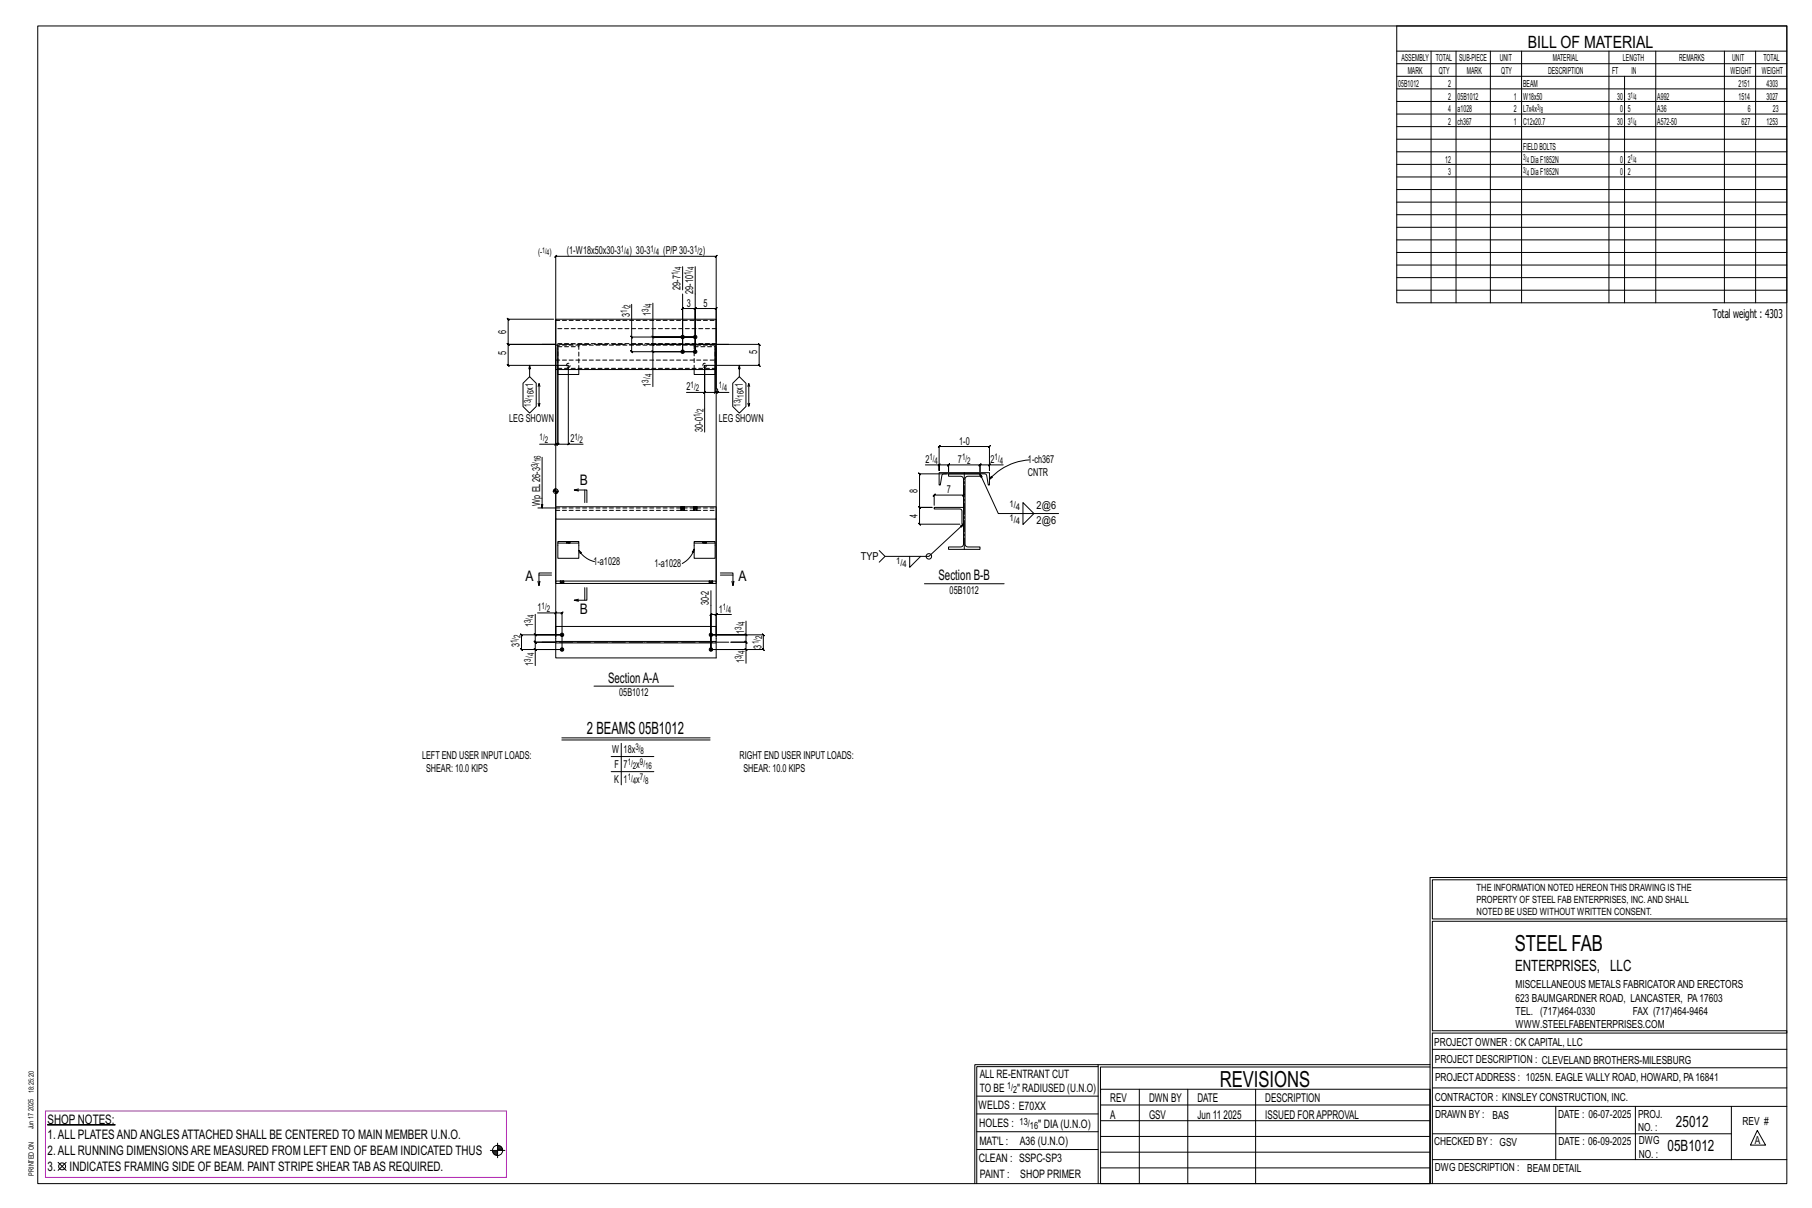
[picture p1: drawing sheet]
<svg xmlns="http://www.w3.org/2000/svg" width="914mm" height="610mm" viewBox="0 0 914 610" stroke-linecap="round" stroke-linejoin="round" font-family="sans-serif">
<g fill="#000" stroke="#000" stroke-width=".5">
<path d="M24 568h34z"/>
<circle cx="344" cy="170" r=".9"/>
<circle cx="344" cy="177" r=".9"/>
<circle cx="351" cy="170" r=".9"/>
<circle cx="351" cy="177" r=".9"/>
<circle cx="284" cy="320" r=".9"/>
<circle cx="284" cy="328" r=".9"/>
<circle cx="359" cy="328" r=".9"/>
<circle cx="359" cy="320" r=".9"/>
</g>
<g fill="none" stroke="#000" stroke-width=".5">
<path d="M19 13h883v584h-883zM705 13h197v140h-197zM705 26h197M705 32h197M705 39h197M722 26v127M735 26v127M752 26v127M768 26v127M812 26v127M820 39v114M836 26v127"/>
<path d="M870 26v127M886 26v127M705 45h197M705 51h197M705 58h197M705 64h197M705 70h197M705 77h197M705 83h197M705 89h197M705 96h197M705 102h197"/>
<path d="M705 108h197M705 115h197M344 135v11M351 135v42v-21h-1l1-1v1h10l1-1-1 1v16M705 121h197M705 127h197M705 134h197M329 153v17h22h-32v-16M344 148v29v-21l1-1-1 1h7h-1l1-1v1v21M705 140h197M705 146h197M279 161h-23l1 1-1-1v13v-1l1 1h-1h24h-24v-1l1 1h-1v10l1 1-1-1h31v40h7"/>
<path d="M280 161h81v25h-81zM280 175v49h-8M282 174v50l-1 1 1-1h-2M282 176v48l-1 1 1-1h5M318 170l1 1zM319 170v7h-1l1 1v-1h32M329 177l1 1zM329 170l1 1zM329 170v4v-1l1 1h-1h32M351 177h-22v18M361 176v22l-1 1 1-1h-5M361 174v24l-1 1 1-1h1"/>
<path d="M361 174h-32v-1l1 1h-1v3M361 175v21l1 1v1h6M361 174h22v-1l1 1h-1v10l1 1-1-1h-27M264 193l3-3 4 3v12l-4 3-3-3zM267 184v6M272 195v-1l1 1M272 194v11l1-1M282 186v3h10v-3M346 198h10v-14v34M350 186v3h11v-3M356 198l-1 1 1-1zM362 198h1l-1 1z"/>
<path d="M370 193l3-3 3 3v12l-3 3-3-3zM373 184v6M377 195l1-1v1M378 194v11v-1M272 204v1M377 204l1 1M274 231v25M280 224v1l1-1zM287 224l-1 1zM467 235h7v2v-12l-1 1 1-1h25v1l1-1h-1v12v-2h7M474 239h25v6l-1-5-1-1h-21l-1 1v5h-1zM474 235h5h-1l1-1v1v3v-3h-1l1-1v1h16h-1l1-1v1v3v-3h-1l1-1v1h4"/>
<path d="M474 234l-1 1zM478 239h-14l1 1-1-1v17l1 1-1-1h6h-6l1 1-1-1v9v-1l1 1h-1h20M479 239h16v1h-7l-1 1v1v33l1 1h7v1h-16v-1h6h1v-1v-34l-1-1h-6zM495 239l9 20h30M499 235l1-1-1 1zM519 232a29 29 0 0 0-20 10M271 256h9M279 248h3M279 247v1M280 247v1M280 256h81v6h-81zM280 246v9"/>
<path d="M281 248v1M282 248h.1M292 248l-2-1h6v7M292 247h-2M295 247v7M344 256h.1M344 258h.1M345 256h.1M345 258h.1M350 256h.1M350 258h.1M352 256h.1"/>
<path d="M352 258h.1M471 255v-5l1-1-1 1h15l1-1-1 1v5M486 256h-15v1h14v1v7h1l-17 16h-22l-3-3M500 240l1 1-2 1zM516 254l6 5-6 6zM280 262v31M282 273h10v1h-10zM282 274v8h10v-8M292 278l1 1zM292 278a13 13 0 0 0 8 5M350 273h11v1h-11zM350 274v8h11v-8"/>
<path d="M350 277v2h-1zM350 277a12 12 0 0 1-6 7M361 262v31M271 293l1 2M272 290h6M278 289h-6v6l1-2M280 293h81v1h-81zM283 293h.1M283 294h.1M284 293h.1M284 294h.1M295 297v6"/>
<path d="M296 297v6h-6h2M358 293h.1M358 294h.1M359 298v30v-18l-1 1 1-1h2M360 293h.1M360 294h.1M364 289h6v6v-2M364 290h6M369 293l1 2M447 281l-3 3M459 281v5l6-5M467 295h40"/>
<path d="M263 320l1 1zM270 320l1 1zM270 310v10h14h-21v8v-1l1 1h-1h21h-14v8M271 309h9v12v-192v1l1-1h-1h81v1l1-1h-1v192v-11h8M280 310l1-1zM280 309h4l-1 1 1-1v19M292 302l-2 1M361 311l1-1zM376 320l1 1zM376 313v7h-17h26l1 1-1-1v8v-1l1 1h-1h-26h17v7M270 327l1 1zM270 320v4l1 1-1-1h10h-10l1 1-1-1v4"/>
<path d="M280 324h81h-81zM280 324v8h81v-8M280 324v-8h81v8M376 327l1 1zM376 320v4l1 1-1-1h-7h7l1 1-1-1v4M300 346h40M284 372h74M284 373h74M314 375v21M308 382h22M308 389h22M722 443v154"/>
<path d="M722 443h180M902 444h-179v20h179M902 465h-179v55h179v1h-179v76M554 538h-61v59M554 537h168M722 538h-167v13M723 539h179M723 530h179M493 553h61M555 550h167v47h-167zM555 558h167M575 550v47"/>
<path d="M599 550v47M634 550v47M723 549h179M723 558h179M785 558v27M825 558v27M874 558v27M251 577v7M251 579h2M251 580h3M251 578h2M493 571h61"/>
<path d="M493 562h61M555 573h167M555 566h167M723 572h151M887 570l4 8h-8zM29 587l4 4M33 587l-4 4M247 581h8M249 581h2M249 582h2M250 583h1M492 597v-60h62v60"/>
<path d="M493 580h61M555 589h167M555 581h167M723 585h179"/>
<circle cx="280" cy="248" r="1.2"/>
<circle cx="469" cy="281" r="1.4"/>
<circle cx="31" cy="589" r="1.8"/>
<circle cx="251" cy="581" r="2.6"/>
</g>
<path d="M23 561h233v33h-233z" fill="none" stroke="#f0f" stroke-width=".5"/>
<g fill="none" stroke="#000" stroke-width=".5" stroke-dasharray="2 1.4">
<path d="M280 162h81M280 174h81M282 174v12M282 175h10M350 174v12M350 175h11M361 166h-81M361 173h-81M280 182h81M292 186v-12M361 186v-12M361 186h-81"/>
<path d="M280 256h81M280 258h81M344 256h.1M344 256v2M344 256h1M344 256l1 2zM344 258h.1M345 256h.1M345 256v2M345 258h.1M345 258v-2M350 256h.1"/>
<path d="M350 256v2M350 256h1zM351 256h.1M351 256v2zM351 256l-1 2M351 258h-1M351 256h1M351 256v2M352 256h.1M352 258h.1M352 258v-2M286 273v1z"/>
<path d="M286 273h.1M286 273v1M286 274l1-1-1 1M287 273v1M288 273v1M355 273v1zM355 273h.1M355 273v1M355 274l1-1-1 1M356 273v1M283 293h.1M283 293v1"/>
<path d="M283 294h.1M283 294v-1M283 293l1 1zM284 294v-1M284 293h.1M284 294h.1M358 293h.1M358 293v1M358 294h.1M358 294v-1M358 293l1 1zM359 294v-1"/>
<path d="M359 293h.1M359 294l1-1M360 294v-1M360 294h.1"/>
<circle cx="287" cy="184" r="1"/>
<circle cx="356" cy="184" r="1"/>
</g>
<path d="M274 174h94M274 324h94" fill="none" stroke="#000" stroke-width=".5" stroke-dasharray="6.8 1 0 1"/>
<path d="M487 277v-38" fill="none" stroke="#000" stroke-width=".5" stroke-dasharray="5.8 1 1 1"/>
<g font-size="11.2">
<text x="764" y="480">STEEL FAB</text>
<text x="616" y="548">REVISIONS</text>
</g>
<g font-size="8.6">
<text x="771" y="24">BILL OF MATERIAL</text>
<text x="296" y="370">2 BEAMS 05B1012</text>
</g>
<g font-size="7.9">
<text x="765" y="490">ENTERPRISES, LLC</text>
<text x="846" y="569">25012</text>
<text x="842" y="581">05B1012</text>
</g>
<g font-size="7.3">
<text x="293" y="245">B</text>
<text x="265" y="293">A</text>
<text x="373" y="293">A</text>
<text x="474" y="293">Section B-B</text>
<text x="293" y="310">B</text>
<text x="307" y="345">SectionA-A</text>
</g>
<g font-size="6.6">
<text x="24" y="567">SHOP NOTES:</text>
<text x="24" y="575">1.ALL PLATESANDANGLESATTACHED SHALL BE CENTERED TO MAIN MEMBER U.N.O.</text>
<text x="24" y="583">2.ALL RUNNING DIMENSIONSARE MEASURED FROM LEFT END OF BEAM INDICATED THUS</text>
<text x="24" y="591">3.</text>
<text x="35" y="591">INDICATES FRAMING SIDE OF BEAM. PAINT STRIPE SHEAR TABAS REQUIRED.</text>
</g>
<g font-size="6.1">
<text x="864" y="161">Total weight : 4303</text>
<text x="560" y="556">REV</text>
<text x="580" y="556">DWN BY</text>
<text x="604" y="556">DATE</text>
<text x="639" y="556">DESCRIPTION</text>
<text x="560" y="564">A</text>
<text x="580" y="564">GSV</text>
<text x="604" y="564">Jun 11</text>
<text x="617" y="564">2025</text>
<text x="639" y="564">ISSUED FORAPPROVAL</text>
</g>
<g font-size="5.9">
<text x="494" y="560">WELDS : E70XX</text>
<text x="494" y="569">HOLES :</text>
<text x="524" y="569">&quot; DIA(U.N.O)</text>
<text x="494" y="578">MAT'L :</text>
<text x="515" y="578">A36 (U.N.O)</text>
<text x="494" y="586">CLEAN : SSPC-SP3</text>
<text x="495" y="595">PAINT :</text>
<text x="515" y="595">SHOP PRIMER</text>
</g>
<g font-size="5.8">
<text x="494" y="544">ALL RE-ENTRANT CUT</text>
<text x="494" y="551">TO BE</text>
<text x="513" y="551">&quot; RADIUSED (U.N.O)</text>
</g>
<g font-size="5.6">
<text x="765" y="499">MISCELLANEOUS METALS FABRICATORAND ERECTORS</text>
<text x="765" y="505">623 BAUMGARDNER ROAD, LANCASTER, PA17603</text>
<text x="765" y="512">TEL. (717)464-0330</text>
<text x="824" y="512">FAX (717)464-9464</text>
<text x="765" y="519">WWW.STEELFABENTERPRISES.COM</text>
<text x="724" y="528">PROJECT OWNER : CK CAPITAL, LLC</text>
<text x="724" y="537">PROJECT DESCRIPTION : CLEVELAND BROTHERS-MILESBURG</text>
<text x="724" y="545">PROJECTADDRESS : 1025N. EAGLE VALLY ROAD, HOWARD, PA16841</text>
<text x="724" y="556">CONTRACTOR : KINSLEY CONSTRUCTION, INC.</text>
<text x="724" y="564">DRAWN BY :</text>
<text x="753" y="564">BAS</text>
<text x="786" y="564">DATE : 06-07-2025</text>
<text x="827" y="564">PROJ.</text>
<text x="879" y="568">REV #</text>
<text x="827" y="571">NO. :</text>
<text x="724" y="578">CHECKED BY : GSV</text>
<text x="787" y="578">DATE : 06-09-2025</text>
<text x="827" y="578">DWG</text>
<text x="886" y="578">A</text>
<text x="827" y="584">NO. :</text>
<text x="724" y="591">DWG DESCRIPTION : BEAM DETAIL</text>
</g>
<g font-size="5.5">
<text x="286" y="128">(1-W18x50x30-3</text>
<text x="318" y="128">) 30-3</text>
<text x="335" y="128">(P/P30-3</text>
<text x="355" y="128">)</text>
<text x="343" y="146" transform="rotate(-90 343 146)">29-7</text>
<text x="350" y="148" transform="rotate(-90 350 148)">29-10</text>
<text x="347" y="155">3</text>
<text x="355" y="155">5</text>
<text x="318" y="160" transform="rotate(-90 318 160)">3</text>
<text x="328" y="159" transform="rotate(-90 328 159)">1</text>
<text x="255" y="168" transform="rotate(-90 255 168)">6</text>
<text x="255" y="179" transform="rotate(-90 255 179)">5</text>
<text x="382" y="179" transform="rotate(-90 382 179)">5</text>
<text x="269" y="197" transform="rotate(-90 269 197)">x1</text>
<text x="328" y="195" transform="rotate(-90 328 195)">1</text>
<text x="346" y="197">2</text>
<text x="375" y="197" transform="rotate(-90 375 197)">x1</text>
<text x="257" y="213">LEG SHOWN</text>
<text x="363" y="213">LEG SHOWN</text>
<text x="355" y="218" transform="rotate(-90 355 218)">30-0</text>
<text x="288" y="223">2</text>
<text x="484" y="224">1-0</text>
<text x="467" y="234">2</text>
<text x="483" y="234">7</text>
<text x="500" y="234">2</text>
<text x="519" y="234">1-ch367</text>
<text x="519" y="240">CNTR</text>
<text x="463" y="249" transform="rotate(-90 463 249)">8</text>
<text x="478" y="249">7</text>
<text x="273" y="255" transform="rotate(-90 273 255)">Wp EL26-3</text>
<text x="523" y="257">2@6</text>
<text x="463" y="261" transform="rotate(-90 463 261)">4</text>
<text x="523" y="264">2@6</text>
<text x="299" y="285">1-a1028</text>
<text x="330" y="286">1-a1028</text>
<text x="434" y="283">TYP</text>
<text x="479" y="300">05B1012</text>
<text x="358" y="305" transform="rotate(-90 358 305)">30-2</text>
<text x="271" y="308">1</text>
<text x="363" y="309">1</text>
<text x="269" y="316" transform="rotate(-90 269 316)">1</text>
<text x="375" y="320" transform="rotate(-90 375 320)">1</text>
<text x="262" y="327" transform="rotate(-90 262 327)">3</text>
<text x="384" y="327" transform="rotate(-90 384 327)">3</text>
<text x="269" y="336" transform="rotate(-90 269 336)">1</text>
<text x="375" y="335" transform="rotate(-90 375 335)">1</text>
<text x="312" y="351">05B1012</text>
<text x="213" y="383">LEFT END USER INPUT LOADS:</text>
<text x="309" y="380">W</text>
<text x="315" y="380">18x</text>
<text x="373" y="383">RIGHT END USER INPUT LOADS:</text>
<text x="215" y="390">SHEAR: 10.0 KIPS</text>
<text x="310" y="387">F</text>
<text x="315" y="387">7</text>
<text x="321" y="387">x</text>
<text x="375" y="390">SHEAR: 10.0 KIPS</text>
<text x="310" y="395">K</text>
<text x="315" y="395">1</text>
<text x="321" y="395">x</text>
</g>
<g font-size="5">
<text x="745" y="450">THE INFORMATION NOTED HEREON THIS DRAWING IS THE</text>
<text x="745" y="456">PROPERTY OF STEEL FAB ENTERPRISES, INC.AND SHALL</text>
<text x="745" y="462">NOTED BE USED WITHOUT WRITTEN CONSENT.</text>
<text x="508" y="550">1/</text>
<text x="511" y="551">2</text>
<text x="515" y="568">13/</text>
<text x="520" y="570">16</text>
</g>
<g font-size="4.9">
<text x="707" y="31">ASSEMBLY</text>
<text x="725" y="31">TOTAL</text>
<text x="736" y="31">SUB-PIECE</text>
<text x="757" y="31">UNIT</text>
<text x="784" y="31">MATERIAL</text>
<text x="819" y="31">LENGTH</text>
<text x="847" y="31">REMARKS</text>
<text x="874" y="31">UNIT</text>
<text x="890" y="31">TOTAL</text>
<text x="710" y="37">MARK</text>
<text x="726" y="37">QTY</text>
<text x="740" y="37">MARK</text>
<text x="758" y="37">QTY</text>
<text x="781" y="37">DESCRIPTION</text>
<text x="814" y="37">FT</text>
<text x="823" y="37">IN</text>
<text x="873" y="37">WEIGHT</text>
<text x="889" y="37">WEIGHT</text>
<text x="706" y="44">05B1012</text>
<text x="731" y="44">2</text>
<text x="769" y="44">BEAM</text>
<text x="877" y="44">2151</text>
<text x="891" y="44">4303</text>
<text x="731" y="50">2</text>
<text x="736" y="50">05B1012</text>
<text x="764" y="50">1</text>
<text x="769" y="50">W18x50</text>
<text x="816" y="50">30</text>
<text x="821" y="50">3</text>
<text x="836" y="50">A992</text>
<text x="877" y="50">1514</text>
<text x="891" y="50">3027</text>
<text x="731" y="57">4</text>
<text x="736" y="57">a1028</text>
<text x="764" y="57">2</text>
<text x="769" y="57">L7x4x</text>
<text x="818" y="57">0</text>
<text x="821" y="57">5</text>
<text x="836" y="57">A36</text>
<text x="882" y="57">6</text>
<text x="895" y="57">23</text>
<text x="731" y="63">2</text>
<text x="736" y="63">ch367</text>
<text x="764" y="63">1</text>
<text x="769" y="63">C12x20.7</text>
<text x="816" y="63">30</text>
<text x="821" y="63">3</text>
<text x="836" y="63">A572-50</text>
<text x="879" y="63">627</text>
<text x="891" y="63">1253</text>
<text x="769" y="76">FIELDBOLTS</text>
<text x="729" y="82">12</text>
<text x="772" y="82">DiaF1852N</text>
<text x="818" y="82">0</text>
<text x="821" y="82">2</text>
<text x="731" y="88">3</text>
<text x="772" y="88">DiaF1852N</text>
<text x="818" y="88">0</text>
<text x="821" y="88">2</text>
</g>
<g font-size="4.7">
<text x="271" y="128">(-</text>
<text x="277" y="128">)</text>
<text x="313" y="127">1/</text>
<text x="316" y="129">4</text>
<text x="328" y="127">1/</text>
<text x="331" y="129">4</text>
<text x="350" y="127">1/</text>
<text x="353" y="129">2</text>
<text x="344" y="136" transform="rotate(-90 344 136)">4</text>
<text x="350" y="136" transform="rotate(-90 350 136)">4</text>
<text x="342" y="139" transform="rotate(-90 342 139)">1/</text>
<text x="349" y="139" transform="rotate(-90 349 139)">1/</text>
<text x="318" y="155" transform="rotate(-90 318 155)">2</text>
<text x="329" y="155" transform="rotate(-90 329 155)">4</text>
<text x="317" y="158" transform="rotate(-90 317 158)">1/</text>
<text x="327" y="157" transform="rotate(-90 327 157)">3/</text>
<text x="329" y="190" transform="rotate(-90 329 190)">4</text>
<text x="327" y="193" transform="rotate(-90 327 193)">3/</text>
<text x="348" y="196">1/</text>
<text x="351" y="197">2</text>
<text x="363" y="196">1/</text>
<text x="365" y="197">4</text>
<text x="269" y="201" transform="rotate(-90 269 201)">16</text>
<text x="375" y="201" transform="rotate(-90 375 201)">16</text>
<text x="268" y="205" transform="rotate(-90 268 205)">13/</text>
<text x="355" y="208" transform="rotate(-90 355 208)">2</text>
<text x="374" y="205" transform="rotate(-90 374 205)">13/</text>
<text x="353" y="211" transform="rotate(-90 353 211)">1/</text>
<text x="272" y="222">1/</text>
<text x="290" y="222">1/</text>
<text x="275" y="224">2</text>
<text x="293" y="224">2</text>
<text x="273" y="233" transform="rotate(-90 273 233)">16</text>
<text x="469" y="232">1/</text>
<text x="485" y="232">1/</text>
<text x="502" y="232">1/</text>
<text x="271" y="236" transform="rotate(-90 271 236)">3/</text>
<text x="472" y="234">4</text>
<text x="488" y="234">2</text>
<text x="505" y="234">4</text>
<text x="509" y="256">1/</text>
<text x="513" y="257">4</text>
<text x="509" y="263">1/</text>
<text x="513" y="265">4</text>
<text x="452" y="285">1/</text>
<text x="456" y="286">4</text>
<text x="270" y="312" transform="rotate(-90 270 312)">4</text>
<text x="273" y="307">1/</text>
<text x="276" y="309">2</text>
<text x="365" y="308">1/</text>
<text x="367" y="310">4</text>
<text x="268" y="314" transform="rotate(-90 268 314)">3/</text>
<text x="374" y="318" transform="rotate(-90 374 318)">3/</text>
<text x="376" y="315" transform="rotate(-90 376 315)">4</text>
<text x="263" y="322" transform="rotate(-90 263 322)">2</text>
<text x="385" y="323" transform="rotate(-90 385 323)">2</text>
<text x="261" y="325" transform="rotate(-90 261 325)">1/</text>
<text x="383" y="325" transform="rotate(-90 383 325)">1/</text>
<text x="268" y="334" transform="rotate(-90 268 334)">3/</text>
<text x="270" y="331" transform="rotate(-90 270 331)">4</text>
<text x="374" y="333" transform="rotate(-90 374 333)">3/</text>
<text x="376" y="330" transform="rotate(-90 376 330)">4</text>
<text x="321" y="379">3/</text>
<text x="323" y="380">8</text>
<text x="317" y="386">1/</text>
<text x="319" y="388">2</text>
<text x="323" y="386">9/</text>
<text x="326" y="388">16</text>
<text x="317" y="394">1/</text>
<text x="319" y="395">4</text>
<text x="323" y="394">7/</text>
<text x="326" y="395">8</text>
</g>
<g font-size="4.2">
<text x="823" y="49">1/</text>
<text x="825" y="51">4</text>
<text x="776" y="56">3/</text>
<text x="778" y="57">8</text>
<text x="823" y="62">1/</text>
<text x="825" y="63">4</text>
<text x="769" y="81">3/</text>
<text x="770" y="82">4</text>
<text x="823" y="81">1/</text>
<text x="825" y="82">4</text>
<text x="769" y="87">3/</text>
<text x="770" y="89">4</text>
</g>
<g font-size="4">
<text x="274" y="127">1/</text>
<text x="276" y="129">4</text>
</g>
<g font-size="3.7">
<text x="17" y="551" transform="rotate(-90 17 551)">18:25:20</text>
<text x="17" y="561" transform="rotate(-90 17 561)">2025</text>
<text x="17" y="570" transform="rotate(-90 17 570)">Jun 17</text>
<text x="17" y="593" transform="rotate(-90 17 593)">PRINTED ON</text>
</g>
</svg>
